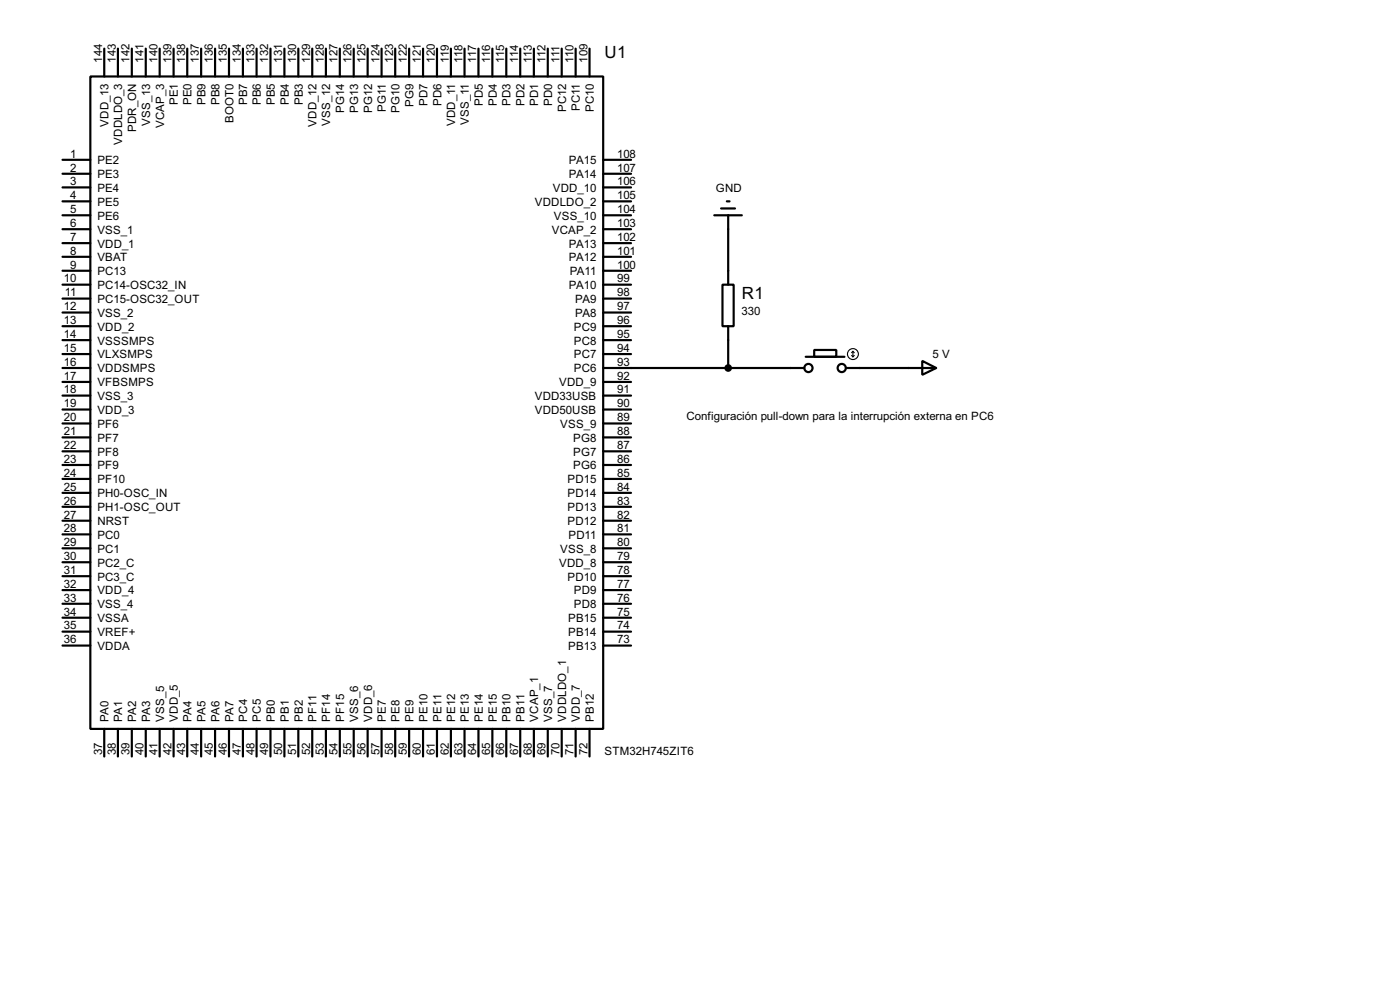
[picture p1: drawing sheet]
<svg xmlns="http://www.w3.org/2000/svg" width="256mm" height="180mm" viewBox="0 0 256 180" stroke-linecap="round" stroke-linejoin="round" font-family="sans-serif">
<g fill="none" stroke="#000" stroke-width=".4">
<path d="M16.6 14h93.9v119.4h-93.9zM19.1 8.9v5.1M21.6 8.9v5.1M24.2 8.9v5.1M26.7 8.9v5.1M29.3 8.9v5.1M31.8 8.9v5.1M34.3 8.9v5.1M36.9 8.9v5.1M39.4 8.9v5.1M42 8.9v5.1M44.5 8.9v5.1"/>
<path d="M47 8.9v5.1M49.6 8.9v5.1M52.1 8.9v5.1M54.7 8.9v5.1M57.2 8.9v5.1M59.7 8.9v5.1M62.3 8.9v5.1M64.8 8.9v5.1M67.4 8.9v5.1M69.9 8.9v5.1M72.4 8.9v5.1M75 8.9v5.1"/>
<path d="M77.5 8.9v5.1M80.1 8.9v5.1M82.6 8.9v5.1M85.1 8.9v5.1M87.7 8.9v5.1M90.2 8.9v5.1M92.8 8.9v5.1M95.3 8.9v5.1M97.8 8.9v5.1M100.4 8.9v5.1M102.9 8.9v5.1M105.5 8.9v5.1"/>
<path d="M108 8.9v5.1M11.5 29.3h5.1M11.5 31.8h5.1M11.5 34.3h5.1M11.5 36.9h5.1M11.5 39.4h5.1M110.5 29.3h5.1M110.5 31.8h5.1M110.5 34.3h5.1M110.5 36.9h5.1M110.5 39.4h5.1M130.9 39.4h5"/>
<path d="M132.1 38.2h2.6M133.2 36.9h.5M133.4 39.4v12.7M11.5 42h5.1M11.5 44.5h5.1M11.5 47h5.1M11.5 49.6h5.1M11.5 52.1h5.1M11.5 54.7h5.1M11.5 57.2h5.1M11.5 59.7h5.1M110.5 42h5.1"/>
<path d="M110.5 44.5h5.1M110.5 47h5.1M110.5 49.6h5.1M110.5 52.1h5.1M110.5 54.7h5.1M110.5 57.2h5.1M110.5 59.7h5.1M132.4 52.1h2v7.6h-2zM133.4 59.7v7.7M11.5 67.4h5.1M11.5 62.3h5.1M11.5 64.8h5.1"/>
<path d="M11.5 69.9h5.1M11.5 72.4h5.1M11.5 75h5.1M11.5 77.5h5.1M110.5 67.4h36.9M110.5 62.3h5.1M110.5 64.8h5.1M110.5 69.9h5.1M110.5 72.4h5.1M110.5 75h5.1M110.5 77.5h5.1M147.6 65.3h7.1"/>
<path d="M149.2 64.1h4v1.2h-4zM155 67.4h16.5M169 66.1l2.5 1.3-2.5 1.2zM11.5 80.1h5.1M11.5 82.6h5.1M11.5 85.1h5.1M11.5 87.7h5.1M11.5 90.2h5.1M11.5 92.8h5.1M11.5 95.3h5.1M11.5 97.8h5.1M110.5 80.1h5.1"/>
<path d="M110.5 82.6h5.1M110.5 85.1h5.1M110.5 87.7h5.1M110.5 90.2h5.1M110.5 92.8h5.1M110.5 95.3h5.1M110.5 97.8h5.1M11.5 100.4h5.1M11.5 102.9h5.1M11.5 105.5h5.1M11.5 108h5.1M11.5 110.5h5.1"/>
<path d="M11.5 113.1h5.1M11.5 115.6h5.1M11.5 118.2h5.1M110.5 100.4h5.1M110.5 102.9h5.1M110.5 105.5h5.1M110.5 108h5.1M110.5 110.5h5.1M110.5 113.1h5.1M110.5 115.6h5.1M110.5 118.2h5.1M19.1 133.4v5.1"/>
<path d="M21.6 133.4v5.1M24.2 133.4v5.1M26.7 133.4v5.1M29.3 133.4v5.1M31.8 133.4v5.1M34.3 133.4v5.1M36.9 133.4v5.1M39.4 133.4v5.1M42 133.4v5.1M44.5 133.4v5.1M47 133.4v5.1M49.6 133.4v5.1"/>
<path d="M52.1 133.4v5.1M54.7 133.4v5.1M57.2 133.4v5.1M59.7 133.4v5.1M62.3 133.4v5.1M64.8 133.4v5.1M67.4 133.4v5.1M69.9 133.4v5.1M72.4 133.4v5.1M75 133.4v5.1M77.5 133.4v5.1M80.1 133.4v5.1"/>
<path d="M82.6 133.4v5.1M85.1 133.4v5.1M87.7 133.4v5.1M90.2 133.4v5.1M92.8 133.4v5.1M95.3 133.4v5.1M97.8 133.4v5.1M100.4 133.4v5.1M102.9 133.4v5.1M105.5 133.4v5.1M108 133.4v5.1"/>
<circle cx="148.1" cy="67.4" r=".75"/>
<circle cx="154.2" cy="67.4" r=".75"/>
</g>
<g fill="none" stroke="#000" stroke-width=".2">
<path d="M156 65.1l.3 .2M156.3 64.3v1M156.3 64.3l-.3 .3M156.3 64.3l.2 .3M156.5 65.1l-.2 .2"/>
<circle cx="156.2" cy="64.8" r="1"/>
</g>
<circle cx="133.4" cy="67.4" r=".5" fill="#000" stroke="#000" stroke-width=".4"/>
<g font-size="3.5">
<text x="110.8" y="10.6">U1</text>
<text x="135.9" y="54.8">R1</text>
</g>
<g font-size="2.4">
<text x="18.7" y="11.5" transform="rotate(-90 18.7 11.5)">144</text>
<text x="21.2" y="11.5" transform="rotate(-90 21.2 11.5)">143</text>
<text x="23.8" y="11.5" transform="rotate(-90 23.8 11.5)">142</text>
<text x="26.3" y="11.5" transform="rotate(-90 26.3 11.5)">141</text>
<text x="28.9" y="11.5" transform="rotate(-90 28.9 11.5)">140</text>
<text x="31.4" y="11.5" transform="rotate(-90 31.4 11.5)">139</text>
<text x="33.9" y="11.5" transform="rotate(-90 33.9 11.5)">138</text>
<text x="36.5" y="11.5" transform="rotate(-90 36.5 11.5)">137</text>
<text x="39" y="11.5" transform="rotate(-90 39 11.5)">136</text>
<text x="41.6" y="11.4" transform="rotate(-90 41.6 11.4)">135</text>
<text x="44.1" y="11.5" transform="rotate(-90 44.1 11.5)">134</text>
<text x="46.6" y="11.5" transform="rotate(-90 46.6 11.5)">133</text>
<text x="49.2" y="11.5" transform="rotate(-90 49.2 11.5)">132</text>
<text x="51.7" y="11.4" transform="rotate(-90 51.7 11.4)">131</text>
<text x="54.3" y="11.5" transform="rotate(-90 54.3 11.5)">130</text>
<text x="56.8" y="11.4" transform="rotate(-90 56.8 11.4)">129</text>
<text x="59.3" y="11.5" transform="rotate(-90 59.3 11.5)">128</text>
<text x="61.9" y="11.5" transform="rotate(-90 61.9 11.5)">127</text>
<text x="64.4" y="11.4" transform="rotate(-90 64.4 11.4)">126</text>
<text x="67" y="11.5" transform="rotate(-90 67 11.5)">125</text>
<text x="69.5" y="11.5" transform="rotate(-90 69.5 11.5)">124</text>
<text x="72" y="11.5" transform="rotate(-90 72 11.5)">123</text>
<text x="74.6" y="11.5" transform="rotate(-90 74.6 11.5)">122</text>
<text x="77.1" y="11.4" transform="rotate(-90 77.1 11.4)">121</text>
<text x="79.7" y="11.5" transform="rotate(-90 79.7 11.5)">120</text>
<text x="82.2" y="11.4" transform="rotate(-90 82.2 11.4)">119</text>
<text x="84.7" y="11.5" transform="rotate(-90 84.7 11.5)">118</text>
<text x="87.3" y="11.5" transform="rotate(-90 87.3 11.5)">117</text>
<text x="89.8" y="11.4" transform="rotate(-90 89.8 11.4)">116</text>
<text x="92.4" y="11.5" transform="rotate(-90 92.4 11.5)">115</text>
<text x="94.9" y="11.5" transform="rotate(-90 94.9 11.5)">114</text>
<text x="97.4" y="11.5" transform="rotate(-90 97.4 11.5)">113</text>
<text x="100" y="11.5" transform="rotate(-90 100 11.5)">112</text>
<text x="102.5" y="11.5" transform="rotate(-90 102.5 11.5)">111</text>
<text x="105.1" y="11.5" transform="rotate(-90 105.1 11.5)">110</text>
<text x="107.6" y="11.4" transform="rotate(-90 107.6 11.4)">109</text>
<text x="19.9" y="23.2" transform="rotate(-90 19.9 23.2)">VDD_13</text>
<text x="27.5" y="23" transform="rotate(-90 27.5 23)">VSS_13</text>
<text x="30.1" y="23.4" transform="rotate(-90 30.1 23.4)">VCAP_3</text>
<text x="32.6" y="19.3" transform="rotate(-90 32.6 19.3)">PE1</text>
<text x="35.1" y="19.3" transform="rotate(-90 35.1 19.3)">PE0</text>
<text x="37.7" y="19.3" transform="rotate(-90 37.7 19.3)">PB9</text>
<text x="40.2" y="19.3" transform="rotate(-90 40.2 19.3)">PB8</text>
<text x="42.8" y="22.6" transform="rotate(-90 42.8 22.6)">BOOT0</text>
<text x="45.3" y="19.3" transform="rotate(-90 45.3 19.3)">PB7</text>
<text x="47.8" y="19.3" transform="rotate(-90 47.8 19.3)">PB6</text>
<text x="50.4" y="19.3" transform="rotate(-90 50.4 19.3)">PB5</text>
<text x="52.9" y="19.3" transform="rotate(-90 52.9 19.3)">PB4</text>
<text x="55.5" y="19.3" transform="rotate(-90 55.5 19.3)">PB3</text>
<text x="58" y="23.2" transform="rotate(-90 58 23.2)">VDD_12</text>
<text x="60.5" y="23" transform="rotate(-90 60.5 23)">VSS_12</text>
<text x="63.1" y="20.7" transform="rotate(-90 63.1 20.7)">PG14</text>
<text x="65.6" y="20.7" transform="rotate(-90 65.6 20.7)">PG13</text>
<text x="68.2" y="20.7" transform="rotate(-90 68.2 20.7)">PG12</text>
<text x="70.7" y="20.5" transform="rotate(-90 70.7 20.5)">PG11</text>
<text x="73.2" y="20.7" transform="rotate(-90 73.2 20.7)">PG10</text>
<text x="75.8" y="19.5" transform="rotate(-90 75.8 19.5)">PG9</text>
<text x="78.3" y="19.4" transform="rotate(-90 78.3 19.4)">PD7</text>
<text x="80.9" y="19.4" transform="rotate(-90 80.9 19.4)">PD6</text>
<text x="83.4" y="23.1" transform="rotate(-90 83.4 23.1)">VDD_11</text>
<text x="85.9" y="22.9" transform="rotate(-90 85.9 22.9)">VSS_11</text>
<text x="88.5" y="19.4" transform="rotate(-90 88.5 19.4)">PD5</text>
<text x="91" y="19.4" transform="rotate(-90 91 19.4)">PD4</text>
<text x="93.6" y="19.4" transform="rotate(-90 93.6 19.4)">PD3</text>
<text x="96.1" y="19.4" transform="rotate(-90 96.1 19.4)">PD2</text>
<text x="98.6" y="19.4" transform="rotate(-90 98.6 19.4)">PD1</text>
<text x="101.2" y="19.4" transform="rotate(-90 101.2 19.4)">PD0</text>
<text x="103.7" y="20.5" transform="rotate(-90 103.7 20.5)">PC12</text>
<text x="106.3" y="20.4" transform="rotate(-90 106.3 20.4)">PC11</text>
<text x="108.8" y="20.5" transform="rotate(-90 108.8 20.5)">PC10</text>
<text x="12.9" y="28.9">1</text>
<text x="22.4" y="26.5" transform="rotate(-90 22.4 26.5)">VDDLDO_3</text>
<text x="25" y="24.2" transform="rotate(-90 25 24.2)">PDR_ON</text>
<text x="113.1" y="28.9">108</text>
<text x="12.9" y="31.4">2</text>
<text x="12.9" y="33.9">3</text>
<text x="17.8" y="30">PE2</text>
<text x="17.8" y="32.6">PE3</text>
<text x="17.8" y="35.1">PE4</text>
<text x="101.3" y="35.1">VDD_10</text>
<text x="104.2" y="30">PA15</text>
<text x="104.2" y="32.6">PA14</text>
<text x="113.1" y="31.4">107</text>
<text x="113.1" y="33.9">106</text>
<text x="131.1" y="35.1">GND</text>
<text x="12.9" y="36.5">4</text>
<text x="12.9" y="39">5</text>
<text x="12.9" y="41.6">6</text>
<text x="17.8" y="37.7">PE5</text>
<text x="17.8" y="40.2">PE6</text>
<text x="98" y="37.7">VDDLDO_2</text>
<text x="101.5" y="40.2">VSS_10</text>
<text x="113.1" y="36.5">105</text>
<text x="113.1" y="39">104</text>
<text x="113.1" y="41.6">103</text>
<text x="12.9" y="44.1">7</text>
<text x="12.9" y="46.6">8</text>
<text x="17.8" y="42.7">VSS_1</text>
<text x="17.8" y="45.3">VDD_1</text>
<text x="17.8" y="47.8">VBAT</text>
<text x="101.1" y="42.7">VCAP_2</text>
<text x="104.2" y="45.3">PA13</text>
<text x="104.2" y="47.8">PA12</text>
<text x="113.1" y="44.1">102</text>
<text x="113.1" y="46.6">101</text>
<text x="11.7" y="51.7">10</text>
<text x="12.9" y="49.2">9</text>
<text x="17.8" y="50.4">PC13</text>
<text x="17.8" y="52.9">PC14-OSC32_IN</text>
<text x="104.2" y="52.9">PA10</text>
<text x="104.4" y="50.4">PA11</text>
<text x="113.1" y="49.2">100</text>
<text x="113.1" y="51.7">99</text>
<text x="11.7" y="56.8">12</text>
<text x="11.7" y="59.3">13</text>
<text x="11.9" y="54.3">11</text>
<text x="17.8" y="55.4">PC15-OSC32_OUT</text>
<text x="17.8" y="58">VSS_2</text>
<text x="105.4" y="55.4">PA9</text>
<text x="105.4" y="58">PA8</text>
<text x="113.1" y="54.3">98</text>
<text x="113.1" y="56.8">97</text>
<text x="113.1" y="59.3">96</text>
<text x="135.9" y="57.7">330</text>
<text x="11.7" y="61.9">14</text>
<text x="11.7" y="64.4">15</text>
<text x="17.8" y="60.5">VDD_2</text>
<text x="17.8" y="63.1">VSSSMPS</text>
<text x="17.8" y="65.6">VLXSMPS</text>
<text x="105.1" y="60.5">PC9</text>
<text x="105.1" y="63.1">PC8</text>
<text x="105.1" y="65.6">PC7</text>
<text x="113.1" y="61.9">95</text>
<text x="113.1" y="64.4">94</text>
<text x="170.8" y="65.6">5 V</text>
<text x="11.7" y="67">16</text>
<text x="11.7" y="69.5">17</text>
<text x="11.7" y="72">18</text>
<text x="17.8" y="68.1">VDDSMPS</text>
<text x="17.8" y="70.7">VFBSMPS</text>
<text x="102.4" y="70.7">VDD_9</text>
<text x="105.1" y="68.1">PC6</text>
<text x="113.1" y="67">93</text>
<text x="113.1" y="69.5">92</text>
<text x="113.1" y="72">91</text>
<text x="11.7" y="74.6">19</text>
<text x="11.7" y="77.1">20</text>
<text x="17.8" y="73.2">VSS_3</text>
<text x="17.8" y="75.8">VDD_3</text>
<text x="98" y="73.2">VDD33USB</text>
<text x="98" y="75.8">VDD50USB</text>
<text x="113.1" y="74.6">90</text>
<text x="113.1" y="77.1">89</text>
<text x="125.8" y="76.9">Configuración pull-down para la interrupción externa en PC6</text>
<text x="11.7" y="79.7">21</text>
<text x="11.7" y="82.2">22</text>
<text x="17.8" y="78.3">PF6</text>
<text x="17.8" y="80.8">PF7</text>
<text x="17.8" y="83.4">PF8</text>
<text x="102.6" y="78.3">VSS_9</text>
<text x="105" y="80.8">PG8</text>
<text x="105" y="83.4">PG7</text>
<text x="113.1" y="79.7">88</text>
<text x="113.1" y="82.2">87</text>
<text x="11.7" y="84.7">23</text>
<text x="11.7" y="87.3">24</text>
<text x="11.7" y="89.8">25</text>
<text x="17.8" y="85.9">PF9</text>
<text x="17.8" y="88.5">PF10</text>
<text x="104" y="88.5">PD15</text>
<text x="105" y="85.9">PG6</text>
<text x="113.1" y="84.7">86</text>
<text x="113.1" y="87.3">85</text>
<text x="113.1" y="89.8">84</text>
<text x="11.7" y="92.4">26</text>
<text x="11.7" y="94.9">27</text>
<text x="17.8" y="91">PH0-OSC_IN</text>
<text x="17.8" y="93.6">PH1-OSC_OUT</text>
<text x="104" y="91">PD14</text>
<text x="104" y="93.6">PD13</text>
<text x="113.1" y="92.4">83</text>
<text x="113.1" y="94.9">82</text>
<text x="11.7" y="97.4">28</text>
<text x="11.7" y="100">29</text>
<text x="17.8" y="96.1">NRST</text>
<text x="17.8" y="98.6">PC0</text>
<text x="17.8" y="101.2">PC1</text>
<text x="102.6" y="101.2">VSS_8</text>
<text x="104" y="96.1">PD12</text>
<text x="104.1" y="98.6">PD11</text>
<text x="113.1" y="97.4">81</text>
<text x="113.1" y="100">80</text>
<text x="11.7" y="102.5">30</text>
<text x="11.7" y="105.1">31</text>
<text x="11.7" y="107.6">32</text>
<text x="17.8" y="103.7">PC2_C</text>
<text x="17.8" y="106.3">PC3_C</text>
<text x="102.4" y="103.7">VDD_8</text>
<text x="104" y="106.3">PD10</text>
<text x="113.1" y="102.5">79</text>
<text x="113.1" y="105.1">78</text>
<text x="113.1" y="107.6">77</text>
<text x="11.7" y="110.1">33</text>
<text x="11.7" y="112.7">34</text>
<text x="17.8" y="108.8">VDD_4</text>
<text x="17.8" y="111.3">VSS_4</text>
<text x="17.8" y="113.9">VSSA</text>
<text x="104.1" y="113.9">PB15</text>
<text x="105.1" y="108.8">PD9</text>
<text x="105.1" y="111.3">PD8</text>
<text x="113.1" y="110.1">76</text>
<text x="113.1" y="112.7">75</text>
<text x="11.7" y="115.2">35</text>
<text x="11.7" y="117.8">36</text>
<text x="17.8" y="116.4">VREF+</text>
<text x="17.8" y="119">VDDA</text>
<text x="104.1" y="116.4">PB14</text>
<text x="104.1" y="119">PB13</text>
<text x="113.1" y="115.2">74</text>
<text x="113.1" y="117.8">73</text>
<text x="19.9" y="132.1" transform="rotate(-90 19.9 132.1)">PA0</text>
<text x="22.4" y="132.1" transform="rotate(-90 22.4 132.1)">PA1</text>
<text x="25" y="132.1" transform="rotate(-90 25 132.1)">PA2</text>
<text x="27.5" y="132.1" transform="rotate(-90 27.5 132.1)">PA3</text>
<text x="30.1" y="132.1" transform="rotate(-90 30.1 132.1)">VSS_5</text>
<text x="32.6" y="132.1" transform="rotate(-90 32.6 132.1)">VDD_5</text>
<text x="35.1" y="132.1" transform="rotate(-90 35.1 132.1)">PA4</text>
<text x="37.7" y="132.1" transform="rotate(-90 37.7 132.1)">PA5</text>
<text x="40.2" y="132.1" transform="rotate(-90 40.2 132.1)">PA6</text>
<text x="42.8" y="132.1" transform="rotate(-90 42.8 132.1)">PA7</text>
<text x="45.3" y="132.1" transform="rotate(-90 45.3 132.1)">PC4</text>
<text x="47.8" y="132.1" transform="rotate(-90 47.8 132.1)">PC5</text>
<text x="50.4" y="132.1" transform="rotate(-90 50.4 132.1)">PB0</text>
<text x="52.9" y="132.1" transform="rotate(-90 52.9 132.1)">PB1</text>
<text x="55.5" y="132.1" transform="rotate(-90 55.5 132.1)">PB2</text>
<text x="58" y="132.1" transform="rotate(-90 58 132.1)">PF11</text>
<text x="60.5" y="132.1" transform="rotate(-90 60.5 132.1)">PF14</text>
<text x="63.1" y="132.1" transform="rotate(-90 63.1 132.1)">PF15</text>
<text x="65.6" y="132.1" transform="rotate(-90 65.6 132.1)">VSS_6</text>
<text x="68.2" y="132.1" transform="rotate(-90 68.2 132.1)">VDD_6</text>
<text x="70.7" y="132.1" transform="rotate(-90 70.7 132.1)">PE7</text>
<text x="73.2" y="132.1" transform="rotate(-90 73.2 132.1)">PE8</text>
<text x="75.8" y="132.1" transform="rotate(-90 75.8 132.1)">PE9</text>
<text x="78.3" y="132.1" transform="rotate(-90 78.3 132.1)">PE10</text>
<text x="80.9" y="132.1" transform="rotate(-90 80.9 132.1)">PE11</text>
<text x="83.4" y="132.1" transform="rotate(-90 83.4 132.1)">PE12</text>
<text x="85.9" y="132.1" transform="rotate(-90 85.9 132.1)">PE13</text>
<text x="88.5" y="132.1" transform="rotate(-90 88.5 132.1)">PE14</text>
<text x="91" y="132.1" transform="rotate(-90 91 132.1)">PE15</text>
<text x="93.6" y="132.1" transform="rotate(-90 93.6 132.1)">PB10</text>
<text x="96.1" y="132.1" transform="rotate(-90 96.1 132.1)">PB11</text>
<text x="98.6" y="132.1" transform="rotate(-90 98.6 132.1)">VCAP_1</text>
<text x="101.2" y="132.1" transform="rotate(-90 101.2 132.1)">VSS_7</text>
<text x="103.7" y="132.1" transform="rotate(-90 103.7 132.1)">VDDLDO_1</text>
<text x="106.3" y="132.1" transform="rotate(-90 106.3 132.1)">VDD_7</text>
<text x="108.8" y="132.1" transform="rotate(-90 108.8 132.1)">PB12</text>
<text x="18.7" y="138.2" transform="rotate(-90 18.7 138.2)">37</text>
<text x="21.2" y="138.2" transform="rotate(-90 21.2 138.2)">38</text>
<text x="23.8" y="138.2" transform="rotate(-90 23.8 138.2)">39</text>
<text x="26.3" y="138.2" transform="rotate(-90 26.3 138.2)">40</text>
<text x="28.9" y="138.2" transform="rotate(-90 28.9 138.2)">41</text>
<text x="31.4" y="138.2" transform="rotate(-90 31.4 138.2)">42</text>
<text x="33.9" y="138.2" transform="rotate(-90 33.9 138.2)">43</text>
<text x="36.5" y="138.2" transform="rotate(-90 36.5 138.2)">44</text>
<text x="39" y="138.2" transform="rotate(-90 39 138.2)">45</text>
<text x="41.6" y="138.2" transform="rotate(-90 41.6 138.2)">46</text>
<text x="44.1" y="138.2" transform="rotate(-90 44.1 138.2)">47</text>
<text x="46.6" y="138.2" transform="rotate(-90 46.6 138.2)">48</text>
<text x="49.1" y="138.2" transform="rotate(-90 49.1 138.2)">49</text>
<text x="51.7" y="138.2" transform="rotate(-90 51.7 138.2)">50</text>
<text x="54.2" y="138.2" transform="rotate(-90 54.2 138.2)">51</text>
<text x="56.8" y="138.2" transform="rotate(-90 56.8 138.2)">52</text>
<text x="59.3" y="138.2" transform="rotate(-90 59.3 138.2)">53</text>
<text x="61.9" y="138.2" transform="rotate(-90 61.9 138.2)">54</text>
<text x="64.4" y="138.2" transform="rotate(-90 64.4 138.2)">55</text>
<text x="66.9" y="138.2" transform="rotate(-90 66.9 138.2)">56</text>
<text x="69.5" y="138.2" transform="rotate(-90 69.5 138.2)">57</text>
<text x="72" y="138.2" transform="rotate(-90 72 138.2)">58</text>
<text x="74.6" y="138.2" transform="rotate(-90 74.6 138.2)">59</text>
<text x="77.1" y="138.2" transform="rotate(-90 77.1 138.2)">60</text>
<text x="79.7" y="138.2" transform="rotate(-90 79.7 138.2)">61</text>
<text x="82.2" y="138.2" transform="rotate(-90 82.2 138.2)">62</text>
<text x="84.7" y="138.2" transform="rotate(-90 84.7 138.2)">63</text>
<text x="87.3" y="138.2" transform="rotate(-90 87.3 138.2)">64</text>
<text x="89.8" y="138.2" transform="rotate(-90 89.8 138.2)">65</text>
<text x="92.4" y="138.2" transform="rotate(-90 92.4 138.2)">66</text>
<text x="94.9" y="138.2" transform="rotate(-90 94.9 138.2)">67</text>
<text x="97.4" y="138.2" transform="rotate(-90 97.4 138.2)">68</text>
<text x="100" y="138.2" transform="rotate(-90 100 138.2)">69</text>
<text x="102.5" y="138.2" transform="rotate(-90 102.5 138.2)">70</text>
<text x="105.1" y="138.2" transform="rotate(-90 105.1 138.2)">71</text>
<text x="107.6" y="138.2" transform="rotate(-90 107.6 138.2)">72</text>
<text x="110.7" y="138.1">STM32H745ZIT6</text>
</g>
</svg>
